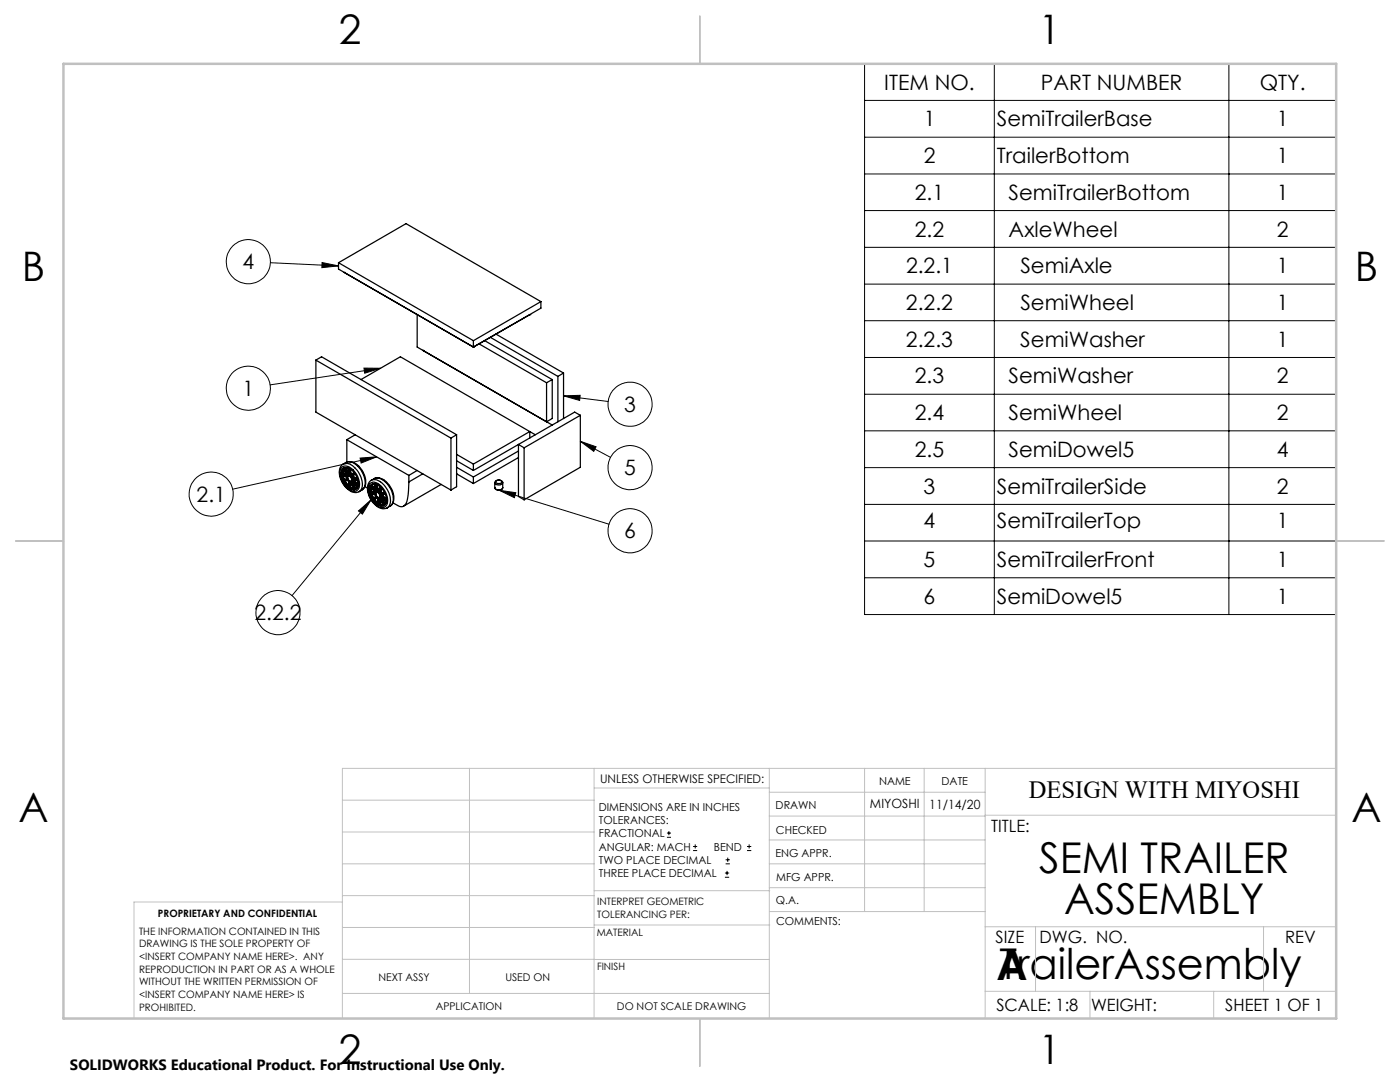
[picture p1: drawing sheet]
<svg xmlns="http://www.w3.org/2000/svg" width="279mm" height="216mm" viewBox="0 0 279 216" stroke-linecap="round" stroke-linejoin="round" font-family="sans-serif">
<g fill="none" stroke="#000" stroke-width=".2">
<path d="M172.5 12.7h94.2v109.9h-94.2zM198.4 12.7v109.9M245.3 12.7v109.9M172.5 20h94.2M172.5 27.4h94.2M172.5 34.7h94.2M54 52.4l13.6 .7M64.3 52.4l3.3 .7-3.4 .3zM172.5 42h94.2M172.5 49.4h94.2M172.5 56.7h94.2M72.6 73.4l3.4 .1-3.2 1z"/>
<path d="M76 73.5l-22.1 3.3M112.5 79l3.3-.1-.1 1zM112.5 79l8.9 1.1M172.5 64h94.2M172.5 71.3h94.2M172.5 78.7h94.2M71.9 91.4l3.3-.2-3.1 1.2zM74 99.7l-15.7 19.2M75.2 91.2l-28.8 6.4M99.6 97.8l3.3 .5-.2 1zM99.6 97.8l21.9 6.8M115.8 88.1l3.2 1-.5 1z"/>
<path d="M115.8 88.1l6 3.2M172.5 86h94.2M172.5 93.3h94.2M71.5 102l2.5-2.3-1.7 2.9zM172.5 100.6h94.2M172.5 107.9h94.2M172.5 115.3h94.2M133.1 167.1h.8M133.1 166.2h.8M133.5 165.8v.9M138.3 169.7h.8M138.3 168.9h.8"/>
<path d="M138.7 168.5v.8M144.7 175h.8M144.7 174.2h.8M144.8 172.4h.9M144.8 171.6h.9M145.1 173.8v.8M145.2 171.1v.9M149.1 169.7h.8M149.1 168.9h.8M149.5 168.5v.8"/>
<circle cx="49.6" cy="52.2" r="4.4"/>
<circle cx="49.6" cy="77.5" r="4.4"/>
<circle cx="42.1" cy="98.6" r="4.4"/>
<circle cx="125.7" cy="80.7" r="4.4"/>
<circle cx="125.7" cy="93.3" r="4.4"/>
<circle cx="125.7" cy="105.9" r="4.4"/>
<circle cx="55.5" cy="122.2" r="4.4"/>
</g>
<g fill="none" stroke="#c0c0c0" stroke-width=".2">
<path d="M68.3 159.7h50.3M93.7 153.3v44.9M118.6 153.3v49.9M118.6 157.2h34.9M153.5 153.3v49.9M153.5 158.1h43.1M172.5 153.3v28.6M184.4 153.3v28.6M196.6 153.3v49.9M266.7 153.3h-198.4v49.9M68.3 178.7h50.3M68.3 172.4h50.3"/>
<path d="M68.3 166h50.3M68.3 180h-41.6v23.2M118.6 177.7h35M153.5 167.6h43.1M153.5 162.8h43.1M153.5 172.4h43.1M153.5 177.1h43.1M196.6 162.7h70.1M68.3 198.2h85.2M68.3 191.4l85.2 .1M68.3 185.1h50.3M118.6 184.6h35"/>
<path d="M153.6 181.9h43M196.6 197.8h70.1M196.6 184.9h70.1M206.7 184.9v12.9M217.5 197.8v5.4M242.2 197.8v5.4M252.2 184.9v12.9"/>
</g>
<path d="M139.7 3.2v9.5M3.1 107.9h9.6M266.7 107.9h9.5M139.7 203.2v9.6" fill="none" stroke="#c0c0c0" stroke-width=".25"/>
<path d="M12.7 12.7h254v190.5h-254z" fill="none" stroke="#c0c0c0" stroke-width=".5"/>
<path d="M112.5 79l3.3-.1-.1 1zM115.8 88.1l3.2 1-.5 1zM99.6 97.8l3.3 .5-.2 1zM71.5 102l2.5-2.3-1.7 2.9zM72.6 73.4l3.4 .1-3.2 1zM64.3 52.4l3.3 .7-3.4 .3zM71.9 91.4l3.3-.2-3.1 1.2z" fill="#000"/>
<g fill="none" stroke="#000" stroke-width=".25">
<path d="M67.6 52.4l13.4-7.8 26.9 15.6M67.6 52.4l26.9 15.6M67.6 52.4v1.3l26.9 15.6M68.7 54.4h.1M63 71.9l1.2-.7 26.9 15.5M63 71.9l27 15.5M63 71.9v10.3l27 15.6M72 75.7l7.9-4.5 25.8 14.9M83.3 62.8v6.5l26.9 15.5M84.4 69.9h.1M94.5 69.3h.1M94.5 68v1.3"/>
<path d="M95.6 68.6l13.5 7.8M96.7 68l13.5 7.7M97.9 67.3l13.4 7.8M99 66.7l13.5 7.7M105.7 62.8h.1M107.9 60.2l-13.4 7.8M107.9 60.2v1.3l-13.4 7.8M110.2 75.7v7.8l-1.1 .7v-7.8M110.2 75.7l-1.1 .7M111.3 75.1v9.1M112.5 74.4l-1.2 .7M112.5 74.4v9.1"/>
<path d="M68.1 94.5l1 .7 .2 .5-.9 .3M68.1 94.5l.3 1.5M68.1 94.5l1 .7M68.1 94.5l1 .6M68.2 94.4l-.1 .1M68.2 94.6l.3 1.3M68.2 94.4l.9 .6M68.3 93.2a2.02 2.02 0 0 1 2.6 1.1 3.1 3.1 0 0 1 .6 3.3 1.43 1.43 0 0 1-2.1-.1 3.9 3.9 0 0 1-1.4-3.9zM68.4 94.8l.3 1M68.4 94.3l-.2 .1M68.4 94.3l.8 .5M68.4 94.3h.1"/>
<path d="M68.4 94.3l.8 .4M68.5 93.5l-.4 .5v.5M68.5 93.5h.1M68.5 93.6l-.3 .8M68.5 95.9l-.1 .1M68.5 94.8l.3 .9M68.5 93.5l.8 1.2M68.5 92.6a2.6 2.6 0 0 0-.3 3.5 3.5 3.5 0 0 0 2.9 2.2l.5-.2M68.5 96.1l.8-.4 .3 .5M68.5 96.1l1 1.2M68.5 96.1h.1M68.5 93.6l-.1 .7"/>
<path d="M68.6 96.1l.9 1.1M68.6 93.7l-.2 .6M68.6 93.5l.8 1.1M68.7 93.4l-.1 .1M68.7 95.8l-.2 .1M68.8 95.7l-.1 .1M68.8 95.7l.4-.2-.5 .3M68.8 96l.7 .9M68.8 93.3l.8 1.2M68.9 96l.6 .8M68.9 96h.1M68.9 93.3h.1"/>
<path d="M68.9 93.3l.7 1.1M69 92.3l-.5 .3a2.23 2.23 0 0 1 2.6 1 3.7 3.7 0 0 1 .9 4.2l-.4 .3M69 92.3a2.23 2.23 0 0 1 2.6 1 3.7 3.7 0 0 1 .9 4.2l-.9 .6M69.1 92.3a2.47 2.47 0 0 1 3 1.3 3.2 3.2 0 0 1 .4 3.9l-.3 .3M69.1 95v.1M69.2 87.7l12.4 7.2M69.2 87.7v4.5M69.3 94.7l-.2 .4M69.3 94.7h.1M69.3 94.7l-.2 .3M69.3 95.6l-.8 .3M69.3 94.7h.3"/>
<path d="M69.3 95.8l-.7 .3M69.4 94.6h.2M69.4 94.6l-.1 .1M69.4 95a.63 .63 0 0 1 .7 .3 .63 .63 0 0 1-.1 .8 .77 .77 0 0 1-.6-1.1zM69.4 97.2l.1 .1M69.5 93.4l-.7-.1-.3 .2M69.5 93.4h.1M69.5 93.4l.1 1.3M69.5 93.4l-.5-.1-.4 .2M69.5 95a.62 .62 0 0 1 .6 .3 .62 .62 0 0 1-.1 .8 .78 .78 0 0 1-.5-1.1zM69.5 97.3l.6 .3 .5 .1M69.5 97.3h.1"/>
<path d="M69.6 94.5l-.2 .1M69.6 94.5h.1M69.6 94.4v.1M69.6 97.3l1 .3M69.6 94.4h.1M69.6 93.5l.2 1.2M69.6 96.2l-.2 1M69.6 96.2l-.1 1.1M69.7 96.2l.4 .2M69.7 94.7l.4 .3M69.7 96.2l.1 .1M69.7 96.2l-.2 1.1"/>
<path d="M69.8 94.7h-.1M69.8 94.7l.3 .2M69.8 96.3l.3 .1M69.8 96.3l-.2 1M69.8 97.2l.7 .3M69.8 97.2l-.2 .1M69.8 93.6l.2 .9M69.9 97.1l-.1 .1M69.9 97.1l.6 .3M69.9 93.6l.2 .9M70 96.3l-.2 .9M70 94.5l.3 .2"/>
<path d="M70 94.5l-.2 .2M70 96.4l-.1 .7M70.1 94.5l.2 .2M70.1 94.5h-.1M70.1 96.4h.1M70.1 96.4l.5 1.3M70.2 95.1l.2 .5M70.2 95.1l.5-.8 .7 1.4-1-.1M70.2 95.1h.1M70.2 96.4h.1M70.2 96.4l.5 1.3M70.2 95.1l.2 .4"/>
<path d="M70.2 96.4l.5 1.2M70.4 96.2l-.2 .2M70.4 96.1h.1M70.4 96.2l1 1M70.4 96.1l1 1M70.4 95.7v.4M70.4 95.5v.1M70.4 95.7h.1M70.4 95l.3 .4M70.4 95.7l1 .1M70.4 95l-.2 .1M70.4 95.5l1 .2"/>
<path d="M70.4 96.3l.5 1.2M70.5 95.7l.9 .1M70.5 96.3h-.2M70.5 94.9l.2 .4M70.5 94.9l-.1 .1M70.5 95.7v.4M70.5 96.1l.9 .9M70.6 96.3l.4 1.2M70.6 94.3l-1.1-.9 .2 1.3M70.6 94.2l-.5 .8M70.6 94.3l-.5 .7M70.7 95.4l-.3 .1"/>
<path d="M70.7 95.4l.6 .1M70.7 95.3v.1M70.7 97.6v.1M70.7 96h.1M70.7 95.7v.3M70.7 96l-.2 .1M70.7 95.3l.6 .1M70.7 94.4l-.5 .7M70.7 96l.8 .7M70.8 95.7v.3M70.8 94.5l-.4 .5M70.8 96l.7 .6"/>
<path d="M70.8 94.5l-.3 .4M70.9 86.7l-1.7 1M70.9 97.5l-.2 .1M71 97.5h-.1M71.1 97.5h-.2M71.2 97.4l-.2 .1M71.4 97.2l-.5 .4h-.2M71.4 97.2h.1M71.4 97.2l-.3 .3-.4 .2M71.4 95.8v1.3M72.8 97.1l.5 .3M73.7 96.6a1.4 1.4 0 0 1 2.1 .2 3.7 3.7 0 0 1 1.3 4.1 1.43 1.43 0 0 1-2.1-.2 3.7 3.7 0 0 1-1.3-4.1z"/>
<path d="M73.7 98.3l1.1 .3 .2 .5-.6 .6M73.7 98.3l.7 1.4M73.7 98.3l1.1 .3M73.8 98.2h-.1M73.8 98.2l1 .3M73.8 97l-.1 1.2M73.8 97l1 1.1M73.8 98.4l.6 1.3M73.9 97l.9 1M73.9 97.1l-.1 1.1M74 96.9l-.1 .1M74 96.9l.9 1.1"/>
<path d="M74 97.2v.8M74 98l-.2 .2M74 98l.7 .2M74 98h.1M74 98l.8 .2M74.1 95.8a2.34 2.34 0 0 0-.5 3 3.6 3.6 0 0 0 3.2 2.7l1-.5M74.1 95.8a2.41 2.41 0 0 1 2.8 1.3 3.7 3.7 0 0 1 .7 3.9l-.3 .4M74.1 97.3l-.1 .7M74.1 98.4l.5 1.1M74.2 98.5l.4 .9M74.2 96.8l-.2 .1M74.2 96.8l.8 1"/>
<path d="M74.3 96.8h-.1M74.3 96.8l.7 .9M74.4 96.6l-.2 .2M74.4 99.7h.1M74.4 99.8l.6-.6 .4 .3 .1 1.3M74.4 99.8l.5 .6 .6 .4M74.4 99.8h.1M74.5 96.6l-.2 .2M74.5 99.8l1 .9M74.6 95.5a2.6 2.6 0 0 1 3.1 1.3 3.4 3.4 0 0 1 .4 4l-.3 .2M74.6 95.5a2.41 2.41 0 0 1 2.9 1.3 3.7 3.7 0 0 1 .7 3.9l-.4 .3M74.6 95.5l-.5 .3"/>
<path d="M74.7 96.5l-.5 .1-.3 .4M74.7 96.5v.1M74.7 96.6l-.5 .1-.2 .2M74.7 96.6l.4 1.3M74.7 96.5l.4 1.4M74.7 99.7h.1M74.7 99.7l.8 .7M74.7 99.7l-.2 .1M74.8 96.5l1 .6-.2 1M74.8 96.5l.4 1.3M74.8 96.5l.4 1.4M74.8 96.6l1 .5"/>
<path d="M74.8 98.1v.4M74.8 98.1v.4l-1.1-.3M74.8 99.7l.7 .6M74.8 98.1h.1M74.9 98h-.1M75 99.1l-.6 .6M75 98.4a.53 .53 0 0 1 .7 .2 .53 .53 0 0 1-.2 .7 .83 .83 0 0 1-.5-.9zM75.1 97.9h.1M75.1 97.8l-.2 .2M75.1 97.8l-.2 .1M75.1 99.2l-.6 .6M75.1 97.9l-.3 .1"/>
<path d="M75.1 98.2a.66 .66 0 0 1 .6 1.1 .68 .68 0 0 1-.6-1.1zM75.1 96.6l.3 1.1M75.1 99.3l-.4 .4M75.2 97.9l.4 .2M75.2 96.7l.3 .9M75.2 99.3l-.4 .4M75.2 97.8v.1M75.2 97.8l.4 .2M75.4 99.5l.1 1.3M75.4 97.7l.2 .1M75.4 97.7l-.2 .1M75.5 99.6h.3"/>
<path d="M75.5 97.6l.1 .1M75.5 97.6l-.1 .1M75.5 99.6h.1M75.5 99.6l.1 1.2M75.6 99.6h.2M75.6 99.6v1.2M75.6 98.1l.4 .5M75.6 98.1l.3-.9 .9 1.2-.8 .2M75.6 98.1h.1M75.7 98.1l.3 .4M75.8 99.6v1M75.8 97.1l-.2 1"/>
<path d="M75.8 99.6l.8 1.3M75.8 99.6h.1M75.8 99.6l.1 1M75.9 99.6h.1M75.9 99.6l.7 1.3M75.9 98h.1M75.9 98l.3 .4M75.9 98l-.2 .1M76 97.2l-.3 .9M76 98.7l.1 .5M76 98.7l.8-.2 .3 1.4-1-.7M76 98l.2 .3"/>
<path d="M76 98.5v.1M76 98.7h.1M76 99.6l.7 1.2M76.1 99.2l-.2 .4M76.1 99.2l1 .8M76.1 98.7v.4M76.1 97.3l-.2 .7M76.1 99.1v.1M76.1 99.3l-.1 .3M76.1 99.1l1 .7M76.2 97.4l-.2 .6M76.2 99.4h.1"/>
<path d="M76.2 98.4l-.2 .1M76.2 99.4l-.2 .2M76.2 99.4l.6 1.2M76.2 98.3v.1M76.3 99.4l.6 1.1M76.3 98.7v.3M76.3 99.4h.1M76.3 99l-.2 .1M76.3 99l.8 .6M76.4 98.6v.4M76.4 99h-.1M76.4 99l.7 .4"/>
<path d="M76.7 98.2l-.5 .1M76.8 98.3l-.6 .1M76.8 98.4l-.8 .1M76.9 98.5l-.8 .2M77.1 100l-.1 .4-.4 .5M77.1 100l-.4 .8M81.6 96.2l-.1 2.5a2.97 2.97 0 0 1-1 2.3l-.2 .1a2.67 2.67 0 0 1-1.9-.8M81.6 94.9v1.3M83.3 93.9l-1.7 1M84.4 94.5l-2.8 1.7M88.1 96.7l-7.6 4.3M90 87.4v10.4"/>
<path d="M91.1 86.7l-1.1 .7M91.1 86.7v10.4l-1.1 .7M91.1 93.2l3.4 2M91.1 91.9l3.4 2M91.1 94.5l3.4 2M91.1 90.7l3.4 1.9M91.2 94.5l-.1 .2M94.5 92.6v1.3M94.5 95.2v1.3M98.7 97.3a.86 .86 0 0 0 .8 .5 .86 .86 0 0 0 .8-.5M98.7 97.3a.91 .91 0 0 0 1.6 0M99 96a.66 .66 0 0 1 1.1 .2 .72 .72 0 0 1-1.1-.1z"/>
<path d="M99.7 95.8l.5 .2 .1 .3M99.7 95.8a.76 .76 0 0 0-1 .5M100.3 96.3a.91 .91 0 0 1-1.6 0v1M100.3 96.3v1M103.5 88.7l1.1 .7M103.5 88.7v10.4l1.1 .6M103.5 91.3l-9 5.2M103.5 90l-9 5.2M103.5 88.7l-9 5.2M104.6 89.4v10.3M105.7 86.1l1.1 .6M105.7 86.1l-11.2 6.5"/>
<path d="M105.7 86.1v1.3M115.8 82.9l-11.2 6.5M115.8 82.9v10.3l-11.2 6.5M115.8 82.9l-1.1-.7-11.2 6.5M75.6 100.8l.4 .2 .6-.1M75.6 100.8h.1M75.6 100.8h1M75.8 100.6l.7 .2M75.8 100.6l-.2 .2M75.9 100.6h-.1M75.9 100.6l.6 .1M76.7 100.8l-.1 .1"/>
</g>
<g font-size="8.5">
<text x="207.4" y="174.2">SEMI TRAILER</text>
<text x="212.4" y="182.3">ASSEMBLY</text>
<text x="198.9" y="195.5">A</text>
<text x="199.4" y="195.4">TrailerAssembly</text>
</g>
<g font-size="8.1">
<text x="67.6" y="8.9">2</text>
<text x="207.3" y="8.9">1</text>
<text x="4.4" y="56.1">B</text>
<text x="270.4" y="56.1">B</text>
<text x="3.7" y="164.1">A</text>
<text x="269.7" y="164.1">A</text>
<text x="67.6" y="212.4">2</text>
<text x="207.3" y="212.4">1</text>
</g>
<text font-size="4.9" x="205.3" y="159.3">DESIGN WITH MIYOSHI</text>
<g font-size="4.2">
<text x="176.5" y="17.9">ITEM NO.</text>
<text x="207.7" y="17.9">PART NUMBER</text>
<text x="251.4" y="17.9">QTY.</text>
<text x="184.3" y="25.2">1</text>
<text x="199" y="25.2">SemiTrailerBase</text>
<text x="254.8" y="25.2">1</text>
<text x="184.3" y="32.5">2</text>
<text x="199" y="32.5">TrailerBottom</text>
<text x="254.8" y="32.5">1</text>
<text x="182.6" y="39.9">2.1</text>
<text x="201.3" y="39.9">SemiTrailerBottom</text>
<text x="254.8" y="39.9">1</text>
<text x="182.6" y="47.2">2.2</text>
<text x="201.3" y="47.2">AxleWheel</text>
<text x="254.8" y="47.2">2</text>
<text x="48.4" y="53.7">4</text>
<text x="180.8" y="54.5">2.2.1</text>
<text x="203.6" y="54.5">SemiAxle</text>
<text x="254.8" y="54.5">1</text>
<text x="180.8" y="61.9">2.2.2</text>
<text x="203.6" y="61.9">SemiWheel</text>
<text x="254.8" y="61.9">1</text>
<text x="180.8" y="69.2">2.2.3</text>
<text x="203.6" y="69.2">SemiWasher</text>
<text x="254.8" y="69.2">1</text>
<text x="182.6" y="76.5">2.3</text>
<text x="201.3" y="76.5">SemiWasher</text>
<text x="254.8" y="76.5">2</text>
<text x="48.4" y="79">1</text>
<text x="124.6" y="82.2">3</text>
<text x="182.6" y="83.8">2.4</text>
<text x="201.3" y="83.8">SemiWheel</text>
<text x="254.8" y="83.8">2</text>
<text x="124.6" y="94.8">5</text>
<text x="182.6" y="91.2">2.5</text>
<text x="201.3" y="91.2">SemiDowel5</text>
<text x="254.8" y="91.2">4</text>
<text x="39.2" y="100.1">2.1</text>
<text x="184.3" y="98.5">3</text>
<text x="198.9" y="98.5">SemiTrailerSide</text>
<text x="254.8" y="98.5">2</text>
<text x="124.6" y="107.4">6</text>
<text x="184.3" y="105.4">4</text>
<text x="198.9" y="105.4">SemiTrailerTop</text>
<text x="254.8" y="105.4">1</text>
<text x="184.3" y="113.1">5</text>
<text x="198.9" y="113.1">SemiTrailerFront</text>
<text x="254.8" y="113.1">1</text>
<text x="50.8" y="123.7">2.2.2</text>
<text x="184.3" y="120.5">6</text>
<text x="198.9" y="120.5">SemiDowel5</text>
<text x="254.8" y="120.5">1</text>
</g>
<g font-size="3.4">
<text x="197.8" y="166">TITLE:</text>
<text x="198.7" y="188.1">SIZE</text>
<text x="207.5" y="188.1">DWG. NO.</text>
<text x="256.5" y="188.2">REV</text>
<text x="198.8" y="201.7">SCALE: 1:8</text>
<text x="217.7" y="201.8">WEIGHT:</text>
<text x="244.5" y="201.7">SHEET 1 OF 1</text>
</g>
<text font-size="3" x="14" y="213.5">SOLIDWORKS Educational Product. For Instructional Use Only.</text>
<g font-size="2.5">
<text x="173.6" y="161.3">MIYOSHI</text>
<text x="185.5" y="161.4">11/14/20</text>
</g>
<text font-size="2.4" x="119.8" y="156.2">UNLESS OTHERWISE SPECIFIED:</text>
<g font-size="2.2">
<text x="119.5" y="161.8">DIMENSIONS ARE IN INCHES</text>
<text x="154.8" y="161.4">DRAWN</text>
<text x="175.4" y="156.6">NAME</text>
<text x="187.9" y="156.7">DATE</text>
<text x="119.5" y="164.4">TOLERANCES:</text>
<text x="119.5" y="167.1">FRACTIONAL</text>
<text x="154.9" y="166.3">CHECKED</text>
<text x="119.5" y="169.7">ANGULAR: MACH</text>
<text x="119.5" y="172.4">TWO PLACE DECIMAL</text>
<text x="142.5" y="169.7">BEND</text>
<text x="154.8" y="171">ENG APPR.</text>
<text x="119.5" y="175">THREE PLACE DECIMAL</text>
<text x="154.9" y="175.7">MFG APPR.</text>
<text x="154.9" y="180.4">Q.A.</text>
<text x="154.9" y="184.6">COMMENTS:</text>
</g>
<g font-size="2.1">
<text x="75.5" y="195.7">NEXT ASSY</text>
<text x="100.9" y="195.7">USED ON</text>
<text x="86.9" y="201.5">APPLICATION</text>
<text x="123.1" y="201.6">DO NOT SCALE DRAWING</text>
</g>
<g font-size="2">
<text x="31.5" y="182.9">PROPRIETARY AND CONFIDENTIAL</text>
<text x="119.2" y="180.6">INTERPRET GEOMETRIC</text>
<text x="119.2" y="183.1">TOLERANCING PER:</text>
<text x="27.8" y="186.5">THE INFORMATION CONTAINED IN THIS</text>
<text x="27.8" y="189">DRAWING IS THE SOLE PROPERTY OF</text>
<text x="27.8" y="191.6">&lt;INSERT COMPANY NAME HERE&gt;. ANY</text>
<text x="119.1" y="186.7">MATERIAL</text>
<text x="27.8" y="194.1">REPRODUCTION IN PART OR AS A WHOLE</text>
<text x="27.8" y="196.6">WITHOUT THE WRITTEN PERMISSION OF</text>
<text x="119.1" y="193.5">FINISH</text>
<text x="27.8" y="199.1">&lt;INSERT COMPANY NAME HERE&gt; IS</text>
<text x="27.8" y="201.7">PROHIBITED.</text>
</g>
</svg>
